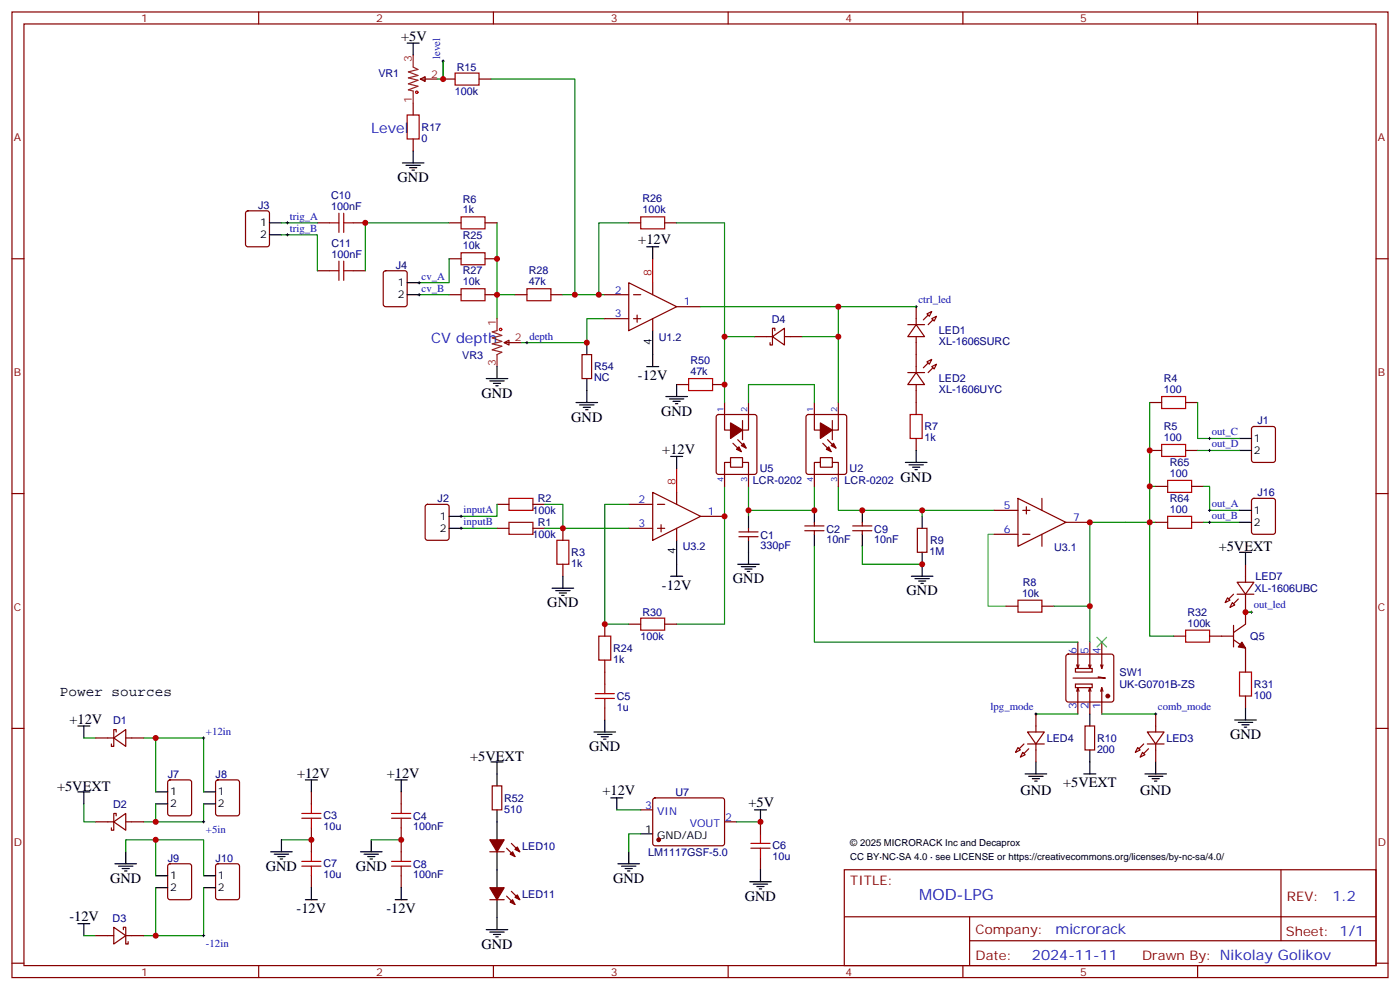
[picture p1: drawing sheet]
<svg xmlns="http://www.w3.org/2000/svg" width="412mm" height="292mm" viewBox="0 0 412 292" stroke-linecap="round" stroke-linejoin="round" font-family="sans-serif">
<g fill="none" stroke="#870000" stroke-width=".35">
<path d="M3.5 3.5h405.4v284.4h-405.4zM7.1 7.1h398.2v277.2h-398.2zM76.2 3.5v3.6M145.3 3.5v3.6M214.5 3.5v3.6M283.6 3.5v3.6M352.8 3.5v3.6M121.7 30.3v3.6M123.8 23.3l1.4-.7v1.4zM123.8 23.3h5M130.5 23.3h3.6M141.1 23.3h3.5"/>
<path d="M121.7 40.9v3.5M3.5 76.2h3.6M72.6 62.3l.4-.2h5.7l.6 .4 .1 9.5-.5 .6-5.9 .1-.6-.5-.1-9.4zM93.5 65.6h3.5M93.5 79.7h3.5M104.1 65.6h3.5M104.1 79.7h3.5M113.1 79.9l.5-.2h5.6l.7 .5v9.4l-.4 .7h-5.9l-.7-.5v-9.4zM132.3 76.2h3.5M132.3 65.6h3.5M142.9 76.2h3.5M142.9 65.6h3.5"/>
<path d="M185.2 65.6h3.5M195.8 65.6h3.5M405.3 76.2h3.6M132.3 86.8h3.5M142.9 86.8h3.5M151.7 86.8h3.5M162.3 86.8h3.5M178.2 86.8h7M178.2 93.8h7M185.2 83.3l14.1 7-14.1 7.1zM186.6 86.8h2.1M186.6 93.8h2.1"/>
<path d="M187.7 92.8v2.1M192.3 83.3v3.5M192.3 93.8v3.6M199.3 90.3h7.1M222.2 99.1h5.3M227.5 99.1l3.6-2.4v4.9zM228.2 97.4v-.7h-.7v4.9h-.7v-.7M231.1 99.1h5.3M267.4 95.6h4.9M269.9 95.6l2.4 3.5h-4.9zM269.9 90.3v5.3M269.9 99.1v10.6"/>
<path d="M273 92.4l1.5-.7-.7 1.4zM274.5 93.8l1.4-.7-.7 1.4zM148.5 100.9l1.4-.7v1.4zM148.5 100.9h5M171.4 104.4h2.9v7.1h-2.9zM199.3 113.2h3.5M209.9 113.2h3.5M213.4 118.5v8.1h7.1v-8.1M239.9 118.5v8.1h7v-8.1M267.4 109.7h4.9M269.9 109.7l2.4 3.5h-4.9zM269.9 113.2v8.9"/>
<path d="M273 106.5l1.5-.7-.7 1.4zM274.5 107.9l1.4-.7-.7 1.5zM338.7 118.5h3.5M349.2 118.5h3.6M211.2 122.3l.5-.2h10.5l.7 .4 .1 16.5-.5 .6-10.8 .1-.7-.5v-16.4zM215.2 136.2v1.4h3.5v-2.8h-3.5v1.4h-1.8v7M215.9 130.5l2.5 2.5M217.3 129.5l2.5 2.4M218.7 136.2h1.8v7M218.7 123.8v5.7M237.7 122.3l.4-.2h10.6l.7 .4v16.5l-.4 .6-10.9 .1-.6-.5-.1-16.4zM241.7 136.2v1.4h3.5v-2.8h-3.5v1.4h-1.8v7"/>
<path d="M242.4 130.5l2.4 2.5M243.8 129.5l2.4 2.4M245.2 136.2h1.7v7M245.2 123.8v5.7M269.9 129.1v3.5M338.7 132.6h3.5M349.2 132.6h3.6M368.9 125.8l.5-.2h5.6l.7 .4v9.5l-.5 .6-5.8 .1-.7-.5v-9.4zM3.5 145.3h3.6M125.5 148.7l.4-.2h5.7l.6 .5 .1 9.4-.5 .6-5.9 .1-.6-.5-.1-9.4zM146.4 155.6h3.5M146.4 148.5h3.5"/>
<path d="M157 155.6h3.5M157 148.5h3.5M165.8 155.6v3.5M185.2 155.6h7.1M185.2 148.5h7.1M192.3 145l14.1 7-14.1 7.1zM193.7 155.6h2.1M193.7 148.5h2.1M194.7 154.5v2.1M199.3 145v3.5M199.3 155.6v3.5M206.4 152h7"/>
<path d="M217.7 158h5.6M217.7 156.6h5.6M220.5 155.6v1M220.5 158v1.1M237.1 156.3h5.6M237.1 154.9h5.6M239.9 153.8v1.1M239.9 156.3v1M251.2 156.3h5.6M251.2 154.9h5.6M254 153.8v1.1M254 156.3v1"/>
<path d="M270.2 155.6h2.8v7h-2.8zM292.8 157.3h7.1M292.8 150.3h7.1M299.9 146.8l14.1 7-14.1 7.1zM301.3 157.3h2.1M301.3 150.3h2.1M302.3 149.2v2.1M306.9 146.8v3.5M306.9 157.3v3.6M314 153.8h7M340.4 143.2h3.6M340.4 153.8h3.6"/>
<path d="M351 143.2h3.5M351 153.8h3.5M368.9 147l.5-.2h5.6l.7 .4v9.4l-.5 .7h-5.8l-.7-.4v-9.4zM405.3 145.3h3.6M165.8 166.2v3.5M296.3 178.5h3.6M306.9 178.5h3.5M361.6 176l.7 .7-1.4 .7zM363 177.4l.7 .8-1.4 .7zM364.4 171.4h5l-2.5 3.6zM364.4 175h5M366.9 166.2v5.2"/>
<path d="M366.9 175v8.8l-3.5 2.5M178.2 183.8v3.5M178.2 194.4v7M185.2 183.8h3.5M195.8 183.8h3.5M314.2 192.8l.5-.2h12.7l.5 .2 .2 .5v12.7l-.3 .5-.4 .2h-12.7l-.5-.2-.2-.5v-12.7zM316.8 196.8h4.9v1.1h-4.9zM317.5 189.1v7.7l-.4-1M317.9 195.8l-.4 1M321 189.1v7.7l-.3-1M321.4 195.8l-.4 1M323.5 199.3l2.1 .4h-9.5"/>
<path d="M324.6 189.1v7.7l-.4-1M324.9 195.8l-.3 1M345.7 187.3h3.5M356.3 187.3h7.1M363.4 188.4l3.5 2.5v7M363.4 184.1v6.4M3.5 214.5h3.6M28.2 217.3h5.3M33.5 217.3l3.5-2.5v5zM34.2 215.5v-.7h-.7v5h-.7v-.7M37 217.3h5.3M178.2 208.5v3.5"/>
<path d="M302.7 215.5h4.9l-2.4 3.6zM302.7 219.1h4.9M305.2 210.3v5.2M305.2 219.1v5.3M316.8 201.4h4.9v1.1h-4.9zM317.1 203.6l.4-1.1v7.8M317.5 202.5l.4 1.1M319.6 213.8h2.8v7h-2.8zM320.7 203.6l.3-1.1v7.8M321 202.5l.4 1.1M324.2 203.6l.4-1.1v7.8M324.6 202.5l.3 1.1"/>
<path d="M338 215.5h4.9l-2.5 3.6zM338 219.1h4.9M340.4 210.3v5.2M340.4 219.1v5.3M366.9 205v3.5M405.3 214.5h3.6M49.6 229.9l.5-.2h5.6l.7 .4v9.4l-.4 .7h-5.9l-.7-.4v-9.4zM63.7 229.9l.5-.2h5.6l.7 .4 .1 9.4-.5 .7h-5.9l-.6-.4-.1-9.4zM91.7 233.2v3.5M118.2 233.2v3.5M145 231.4h2.8v7.1h-2.8zM188.7 238.5h3.6"/>
<path d="M192.5 235.2l.5-.2h20l.4 .7v12.9l-.7 .5-20-.1-.4-.6v-12.7zM299.9 220.1l.7 .7-1.4 .7zM301.3 221.5l.7 .8-1.4 .7zM335.1 220.1l.7 .7-1.4 .7zM336.5 221.5l.8 .8-1.5 .7zM28.2 242h5.3M33.5 242l3.5-2.5v5zM34.2 240.2v-.7h-.7v5h-.7v-.7M37 242h5.3M49.6 254.6l.5-.2h5.6l.7 .4v9.4l-.4 .7h-5.9l-.7-.4v-9.4zM63.7 254.6l.5-.2h5.6l.7 .4 .1 9.4-.5 .7h-5.9l-.6-.4-.1-9.4zM91.7 243.8v7"/>
<path d="M91.7 257.9v3.5M118.2 243.8v7M118.2 257.9v3.5M144.3 250.8h4.2M149.2 249.8l2.5 2.4M150.6 248.4l2.5 2.4M213.4 242h3.6M224 242v3.5M224 252.6v3.5M248.7 256.1h156.6v28.2h-156.6zM377.3 256.1v20.9M28.2 275.5h5.3"/>
<path d="M33.5 273.1l3.5 2.4-3.5 2.5zM36.3 273.8v-.7h.7v4.9h.7v-.7M37 275.5h5.3M144.3 264.9h4.2M149.2 263.9l2.5 2.4M150.6 262.5l2.5 2.4M248.7 270h156.5M285.6 277h119.6M285.6 270v14.1M3.5 283.6h3.6M76.2 284.3v3.6M145.3 284.3v3.6"/>
<path d="M214.5 284.3v3.6M283.6 284.3v3.6M352.8 284.3v3.6M405.3 283.6h3.6"/>
</g>
<path d="M292.8 157.3h-1.8v21.2h5.3" fill="none" stroke="#4aa64a" stroke-width=".35"/>
<g fill="none" stroke="#000" stroke-width=".35">
<path d="M119.9 12.7h3.6M121.7 12.7v3.5M118.5 48h6.4M119.6 48.7h4.2M120.6 49.4h2.2M121.4 50.1h.7M121.7 44.4v3.6M79.4 65.6h3.5M79.4 69.1h3.5M190.5 72.7h3.5M192.3 72.7v3.5M119.9 83.3h3.6"/>
<path d="M119.9 86.8h3.6M192.3 97.4v10.5M143.2 111.5h6.4M144.3 112.2h4.2M145.3 112.9h2.2M146 113.6h.8M146.4 107.9v3.6M169.7 118.5h6.3M170.7 119.2h4.3M171.8 119.9h2.1M172.9 100.9v3.5M172.9 111.5v7"/>
<path d="M190.5 107.9h3.5M196.1 116.8h6.4M197.2 117.5h4.2M198.3 118.2h2.1M199 118.9h.7M199.3 113.2v3.6M172.5 120.6h.7M197.6 134.4h3.5M199.3 134.4v3.5M266.7 136.2h6.3M267.8 136.9h4.2M268.8 137.6h2.1"/>
<path d="M269.5 138.3h.7M269.9 132.6v3.6M365.1 129.1h3.6M365.1 132.6h3.6M132.3 152h3.5M132.3 155.6h3.5M199.3 159.1v10.6M220.5 152v3.6M220.5 159.1v7.1M239.9 150.3v3.5M239.9 157.3v3.6M254 150.3v3.5"/>
<path d="M254 157.3v3.6M271.6 152v3.6M365.1 150.3h3.6M365.1 153.8h3.6M162.6 173.2h6.4M163.7 173.9h4.2M164.7 174.6h2.2M165.5 175.3h.7M165.8 169.7v3.5M197.6 169.7h3.5M217.3 166.2h6.4M218.4 166.9h4.2"/>
<path d="M219.4 167.6h2.1M220.1 168.3h.7M268.5 169.7h6.3M269.5 170.4h4.3M270.6 171.1h2.1M271.3 171.8h.7M271.6 162.6v7.1M365.1 162.6h3.6M366.9 162.6v3.6M22.9 213.8h3.6M24.7 213.8v3.5M175 215.5h6.3"/>
<path d="M176 216.3h4.3M177.1 217h2.1M177.8 217.7h.7M178.2 212v3.5M321 210.3v3.5M363.7 212h6.4M364.8 212.7h4.2M365.8 213.4h2.1M366.5 214.1h.7M366.9 208.5v3.5M22.9 233.2h3.6M24.7 233.2v3.5"/>
<path d="M45.9 233.2h3.5M45.9 236.7h3.5M60 233.2h3.5M60 236.7h3.5M90 229.7h3.5M91.7 229.7v3.5M116.4 229.7h3.5M118.2 229.7v3.5M144.6 224.4h3.6M146.4 224.4v7M146.4 238.5v8.8M179.9 235h3.5"/>
<path d="M181.7 235v3.5M222.2 238.5h3.6M224 238.5v3.5M302 227.9h6.3M303 228.6h4.3M304.1 229.3h2.1M304.8 230h.7M305.2 224.4v3.5M319.3 227.9h3.5M321 220.8v7.1M337.3 227.9h6.3M338.3 228.6h4.2"/>
<path d="M339.4 229.3h2.1M340.1 230h.7M340.4 224.4v3.5M33.9 254.4h6.3M34.9 255.1h4.3M36 255.8h2.1M36.7 256.5h.7M37 250.8v3.6M45.9 257.9h3.5M60 257.9h3.5M79.7 250.8h6.4M80.8 251.5h4.2"/>
<path d="M81.8 252.2h2.2M82.5 252.9h.8M82.9 247.3v3.5M106.2 250.8h6.3M107.2 251.5h4.3M108.3 252.2h2.1M109 252.9h.7M109.4 247.3v3.5M146.4 250.8v10.6M182 254.4h6.4M183.1 255.1h4.2M184.1 255.8h2.2"/>
<path d="M184.9 256.5h.7M185.2 250.8v3.6M188.7 245.5h3.6M220.8 259.6h6.4M224 256.1v3.5M22.9 272h3.6M24.7 272v3.5M45.9 261.4h3.5M60 261.4h3.5M90 264.9h3.5M91.7 261.4v3.5M116.4 264.9h3.5"/>
<path d="M118.2 261.4v3.5M143.2 273.8h6.4M144.3 274.5h4.2M145.3 275.2h2.2M146 275.9h.8M146.4 264.9v8.9M221.9 260.4h4.2M223 261.1h2.1M223.7 261.8h.7"/>
</g>
<g fill="#870000" stroke="#870000" stroke-width=".35">
<path d="M144.3 261.4h4.2l-2.1 3.5z"/>
<path d="M150.3 265.6l.7-.7 .7 1.4z"/>
<path d="M152.4 263.5l.7 1.4-1.4-.7z"/>
<path d="M144.3 247.3h4.2l-2.1 3.5z"/>
<path d="M151 250.8l.7 1.4-1.4-.7z"/>
<path d="M151.7 250.1l.7-.7 .7 1.4z"/>
<path d="M364.8 176.4l-1.4 1.4z"/>
<path d="M363.4 175l-1.5 1.4z"/>
<path d="M365.8 189.1l1.1 1.8-2.1-.4z"/>
<path d="M336.9 219.1l-1.4 1.4z"/>
<path d="M338.3 220.5l-1.4 1.4z"/>
<path d="M301.6 219.1l-1.4 1.4z"/>
<path d="M303 220.5l-1.4 1.4z"/>
<path d="M272 94.2l1.4-1.4z"/>
<path d="M274.8 94.2l-1.4 1.4z"/>
<path d="M218.4 131.2l.7-.7 .7 1.4z"/>
<path d="M217.7 131.6l.7 1.4-1.4-.7z"/>
<path d="M215.2 124.5l3.5 2.1-3.5 2.5z"/>
<path d="M245.5 130.5l.7 1.4-1.4-.7z"/>
<path d="M244.1 131.6l.7 1.4-1.4-.7z"/>
<path d="M241.7 124.5l3.5 2.1-3.5 2.5z"/>
<path d="M272 108.3l1.4-1.4z"/>
<path d="M274.8 108.3l-1.4 1.4z"/>
<circle cx="326.3" cy="205" r=".53"/>
<circle cx="194" cy="247.3" r=".53"/>
</g>
<g fill="none" stroke="#008700" stroke-width=".35">
<path d="M128.8 23.3h1.7v-5.3v5.3M144.6 23.3h24.7v63.5h8.9M82.9 69.1h10.6v10.6M82.9 65.6h10.6M132.3 76.2v7.1h-8.8M132.3 65.6h-24.7v14.1M146.4 65.6v21.2M185.2 65.6h-8.8v21.2M199.3 65.6h14.1v33.5h8.8M123.5 86.8h8.8M151.7 86.8h-5.3v7M165.8 86.8h3.5"/>
<path d="M178.2 93.8h-5.3v7.1h-19.4M206.4 90.3h40.5v28.2M213.4 99.1v19.4M236.4 99.1h10.5M246.9 90.3h23M220.5 118.5v-5.3h19.4v5.3M338.7 118.5v24.7M352.8 118.5v10.6h12.3M352.8 132.6h12.3M135.8 155.6h10.6M146.4 148.5v3.5h-10.6M160.5 148.5h5.3v7.1h-5.3"/>
<path d="M165.8 155.6h19.4M185.2 148.5h-7v35.3h7M213.4 143.2v40.6h-14.1M220.5 143.2v8.8M239.9 143.2v7.1h-19.4M246.9 143.2v7.1h45.9M271.6 150.3v1.7M340.4 143.2h-1.7v10.6h1.7M354.5 143.2h1.8v7.1h8.8M354.5 153.8h10.6M239.9 160.9v28.2h77.6M254 160.9v5.3h17.6"/>
<path d="M310.4 178.5h10.6v-24.7h17.7v33.5h7M321 178.5v10.6M366.9 180.3h1.8M24.7 217.3h3.5M42.3 217.3h17.7v15.9M45.9 217.3v15.9M305.2 210.3h12.3M324.6 210.3h15.8M24.7 236.7v5.3h3.5M45.9 236.7v5.3M60 236.7v5.3h-17.7M181.7 238.5h7"/>
<path d="M37 250.8v-3.5h23v10.6M45.9 247.3v10.6M82.9 247.3h8.8M109.4 247.3h8.8M188.7 245.5h-3.5v5.3M217 242h7M24.7 275.5h3.5M45.9 261.4v14.1M60 261.4v14.1h-17.7"/>
</g>
<g fill="none" stroke="#a10000" stroke-width=".35">
<path d="M119.9 33.9h3.6v7h-3.6zM134.1 21.5h7v3.5h-7zM97 65.6h2.8M97 79.7h2.8M99.8 62.8v5.6M99.8 76.9v5.6M101.2 62.8v5.6M101.2 76.9v5.6M101.2 65.6h2.9M101.2 79.7h2.9M135.8 74.4h7.1v3.6h-7.1zM135.8 63.9h7.1v3.5h-7.1z"/>
<path d="M188.7 63.9h7.1v3.5h-7.1zM135.8 85h7.1v3.5h-7.1zM155.2 85h7.1v3.5h-7.1zM202.8 111.5h7.1v3.5h-7.1zM342.2 116.8h7v3.5h-7zM268.1 122.1h3.5v7h-3.5zM342.2 130.9h7v3.5h-7zM149.9 153.8h7.1v3.5h-7.1zM149.9 146.8h7.1v3.5h-7.1zM164 159.1h3.6v7.1h-3.6zM344 141.5h7v3.5h-7zM344 152h7v3.6h-7z"/>
<path d="M299.9 176.7h7v3.6h-7zM176.4 187.3h3.5v7.1h-3.5zM188.7 182h7.1v3.6h-7.1zM349.2 185.6h7.1v3.5h-7.1zM365.1 197.9h3.6v7.1h-3.6zM175.3 204.3h5.7M175.3 205.7h5.7M178.2 201.4v2.9M178.2 205.7v2.8M88.9 239.5h5.6M91.7 236.7v2.8M115.4 239.5h5.6"/>
<path d="M118.2 236.7v2.8M88.9 255.1h5.6M88.9 253.6h5.6M88.9 240.9h5.6M91.7 240.9v2.9M91.7 250.8v2.8M91.7 255.1v2.8M115.4 255.1h5.6M115.4 253.6h5.6M115.4 240.9h5.6M118.2 240.9v2.9M118.2 250.8v2.8"/>
<path d="M118.2 255.1v2.8M221.2 249.8h5.6M221.2 248.4h5.6M224 245.5v2.9M224 249.8v2.8"/>
<circle cx="122.8" cy="27.2" r=".35"/>
<circle cx="147.5" cy="97" r=".35"/>
</g>
<path d="M323.1 187.7l2.9 2.8M326 187.7l-2.9 2.8" fill="none" stroke="#3c3" stroke-width=".35"/>
<path d="M121.7 16.2v3.6l1.4 .7-2.8 .7 2.8 1-2.8 .7 2.8 .7-2.8 1.1 2.8 .7-2.8 1.1 1.4 .3v3.5M146.4 93.8v3.6l-1.4 .3 2.8 1.1-2.8 .7 2.8 1-2.8 .7 2.8 .8-2.8 1 2.8 .7-1.4 .7v3.5" fill="none" stroke="#8c2424" stroke-width=".35"/>
<path d="M192.3 76.2v7.1M199.3 137.9v7.1" fill="none" stroke="#f00" stroke-width=".35"/>
<g fill="none" stroke="#000" stroke-width=".29">
<path d="M130.2 18h.7M130.5 17.6v.7M84.3 65.6h.7M84.3 69.1h.7M84.7 65.3v.7M84.7 68.8v.7M123.1 83.3h.7M123.1 86.8h.7M123.5 82.9v.7M123.5 86.4v.7M269.5 90.3h.7M269.9 90v.7"/>
<path d="M154.9 100.9h.7M155.2 100.5v.7M356 129.1h.7M356 132.6h.7M356.3 128.8v.7M356.3 132.3v.7M135.5 155.6h.7M135.5 152h.7M135.8 151.7v.7M135.8 155.2v.7M356 150.3h.7M356 153.8h.7"/>
<path d="M356.3 149.9v.7M356.3 153.5v.7M368.7 179.9v.7M368.3 180.3h.7M59.6 217.3h.7M60 217v.7M304.8 210.3h.7M305.2 209.9v.7M340.1 210.3h.7M340.4 209.9v.7M59.6 242h.7M60 241.7v.7"/>
<path d="M59.6 275.5h.7M60 275.2v.7"/>
</g>
<g fill="#c00">
<circle cx="220.5" cy="150.3" r=".88"/>
<circle cx="321" cy="178.5" r=".88"/>
<circle cx="45.9" cy="242" r=".88"/>
<circle cx="45.9" cy="217.3" r=".88"/>
<circle cx="45.9" cy="247.3" r=".88"/>
<circle cx="45.9" cy="275.5" r=".88"/>
<circle cx="118.2" cy="247.3" r=".88"/>
<circle cx="91.7" cy="247.3" r=".88"/>
<circle cx="224" cy="242" r=".88"/>
<circle cx="338.7" cy="153.8" r=".88"/>
<circle cx="169.3" cy="86.8" r=".88"/>
<circle cx="176.4" cy="86.8" r=".88"/>
<circle cx="172.9" cy="100.9" r=".88"/>
<circle cx="146.4" cy="86.8" r=".88"/>
<circle cx="271.6" cy="166.2" r=".88"/>
<circle cx="239.9" cy="150.3" r=".88"/>
<circle cx="165.8" cy="155.6" r=".88"/>
<circle cx="321" cy="153.8" r=".88"/>
<circle cx="130.5" cy="23.3" r=".88"/>
<circle cx="366.9" cy="180.3" r=".88"/>
<circle cx="338.7" cy="143.2" r=".88"/>
<circle cx="338.7" cy="132.6" r=".88"/>
<circle cx="213.4" cy="99.1" r=".88"/>
<circle cx="213.4" cy="113.2" r=".88"/>
<circle cx="246.9" cy="99.1" r=".88"/>
<circle cx="146.4" cy="76.2" r=".88"/>
<circle cx="107.6" cy="65.6" r=".88"/>
<circle cx="246.9" cy="90.3" r=".88"/>
<circle cx="213.4" cy="152" r=".88"/>
<circle cx="178.2" cy="183.8" r=".88"/>
<circle cx="254" cy="150.3" r=".88"/>
<circle cx="271.6" cy="150.3" r=".88"/>
</g>
<text font-size="4.6" fill="#00f" x="270.8" y="265.1">MOD-LPG</text>
<g font-size="4.2">
<text x="118.2" y="12">+5V</text>
<text x="117.1" y="53.6">GND</text>
<text x="188" y="72">+12V</text>
<text x="187.9" y="111.9">-12V</text>
<text x="141.8" y="117.1">GND</text>
<text x="168.3" y="124.2">GND</text>
<text x="194.7" y="122.4">GND</text>
<text x="195.1" y="133.7">+12V</text>
<text x="265.3" y="141.8">GND</text>
<text x="359" y="162.3">+5VEXT</text>
<text x="195" y="173.6">-12V</text>
<text x="215.9" y="171.8">GND</text>
<text x="161.2" y="178.9">GND</text>
<text x="267.1" y="175.3">GND</text>
<text x="17.6" y="205">Power sources</text>
<text x="20.5" y="213.1">+12V</text>
<text x="173.6" y="221.2">GND</text>
<text x="362.3" y="217.7">GND</text>
<text x="138.5" y="224">+5VEXT</text>
<text x="16.8" y="232.9">+5VEXT</text>
<text x="87.5" y="229">+12V</text>
<text x="113.9" y="229">+12V</text>
<text x="300.6" y="234">GND</text>
<text x="313.1" y="231.8">+5VEXT</text>
<text x="335.8" y="234">GND</text>
<text x="177.4" y="234.2">+12V</text>
<text x="220.5" y="237.8">+5V</text>
<text x="78.3" y="256.5">GND</text>
<text x="104.8" y="256.5">GND</text>
<text x="32.5" y="260">GND</text>
<text x="180.6" y="260">GND</text>
<text x="87.4" y="268.9">-12V</text>
<text x="113.8" y="268.9">-12V</text>
<text x="219.4" y="265.3">GND</text>
<text x="20.5" y="271.3">-12V</text>
<text x="141.8" y="279.4">GND</text>
</g>
<g font-size="4.2" fill="#00f">
<text x="109.4" y="39.2">Level</text>
<text x="127" y="100.9">CV depth</text>
<text x="392.5" y="265.4">1.2</text>
<text x="310.9" y="274.9">microrack</text>
<text x="304" y="282.7">2024-11-11</text>
</g>
<g font-size="3.9" fill="#800">
<text x="250.5" y="260.7">TITLE:</text>
<text x="379.1" y="265.4">REV:</text>
<text x="287.4" y="274.9">Company:</text>
<text x="378.7" y="275.5">Sheet: 1/1</text>
<text x="287.4" y="282.6">Date:</text>
<text x="336.4" y="282.7">Draw</text>
<text x="346.6" y="282.7">n By: Nikolay Golikov</text>
</g>
<g font-size="3.2" fill="#800">
<text x="41.6" y="6.5">1</text>
<text x="110.8" y="6.5">2</text>
<text x="179.9" y="6.5">3</text>
<text x="249.1" y="6.5">4</text>
<text x="318.2" y="6.5">5</text>
<text x="4.1" y="41.6">A</text>
<text x="405.9" y="41.6">A</text>
<text x="4.1" y="110.8">B</text>
<text x="405.9" y="110.8">B</text>
<text x="4.1" y="179.9">C</text>
<text x="405.9" y="179.9">C</text>
<text x="4.1" y="249.1">D</text>
<text x="405.9" y="249.1">D</text>
<text x="41.6" y="287.3">1</text>
<text x="110.8" y="287.3">2</text>
<text x="179.9" y="287.3">3</text>
<text x="249.1" y="287.3">4</text>
<text x="318.2" y="287.3">5</text>
</g>
<g font-size="3.2" fill="#00f">
<text x="129.6" y="17.3" transform="rotate(-90 129.6 17.3)">level</text>
<text x="85.4" y="64.7">trig_A</text>
<text x="85.4" y="68.3">trig_B</text>
<text x="124.2" y="82.4">cv_A</text>
<text x="124.2" y="85.9">cv_B</text>
<text x="181.1" y="86.4">2</text>
<text x="201.4" y="90">1</text>
<text x="270.5" y="89.2">ctrl_led</text>
<text x="181.1" y="93.5">3</text>
<text x="357" y="128">out_C</text>
<text x="357" y="131.5">out_D</text>
<text x="188.1" y="148.2">2</text>
<text x="295.7" y="149.9">5</text>
<text x="357" y="149.2">out_A</text>
<text x="136.5" y="151.2">inputA</text>
<text x="136.6" y="154.7">inputB</text>
<text x="188.1" y="155.2">3</text>
<text x="208.5" y="151.7">1</text>
<text x="316.1" y="153.5">7</text>
<text x="357" y="152.7">out_B</text>
<text x="295.7" y="157">6</text>
<text x="369.3" y="179.1">out_led</text>
<text x="317.1" y="192.6" transform="rotate(-90 317.1 192.6)">6</text>
<text x="320.7" y="192.6" transform="rotate(-90 320.7 192.6)">5</text>
<text x="324.2" y="192.6" transform="rotate(-90 324.2 192.6)">4</text>
<text x="291.8" y="209.1">lpg_mode</text>
<text x="317.1" y="208.7" transform="rotate(-90 317.1 208.7)">3</text>
<text x="320.7" y="208.7" transform="rotate(-90 320.7 208.7)">2</text>
<text x="324.2" y="208.7" transform="rotate(-90 324.2 208.7)">1</text>
<text x="341.1" y="209.1">comb_mode</text>
<text x="60.7" y="216.4">+12in</text>
<text x="190.1" y="238.1">3</text>
<text x="193.6" y="239.9">VIN</text>
<text x="60.7" y="245.4">+5in</text>
<text x="203.2" y="243.4">VOUT</text>
<text x="213.6" y="241.7">2</text>
<text x="60.7" y="278.9">-12in</text>
</g>
<g font-size="3.2" fill="#000080">
<text x="111.5" y="22.7">VR1</text>
<text x="134.6" y="20.9">R15</text>
<text x="134" y="27.9">100k</text>
<text x="124.2" y="41.7">0</text>
<text x="124.2" y="38.5">R17</text>
<text x="97.5" y="58.6">C10</text>
<text x="136.3" y="59.9">R6</text>
<text x="189.2" y="59.6">R26</text>
<text x="76" y="61.5">J3</text>
<text x="97.5" y="61.7">100nF</text>
<text x="136.3" y="62.8">1k</text>
<text x="189.2" y="62.8">100k</text>
<text x="136.3" y="70.4">R25</text>
<text x="97.6" y="75.8">100nF</text>
<text x="97.6" y="72.7">C11</text>
<text x="136.3" y="73.4">10k</text>
<text x="116.6" y="79.1">J4</text>
<text x="136.3" y="84">10k</text>
<text x="136.3" y="80.8">R27</text>
<text x="155.7" y="84">47k</text>
<text x="155.7" y="80.8">R28</text>
<text x="227.4" y="95">D4</text>
<text x="194.1" y="100.3">U1.2</text>
<text x="276.6" y="101.7">XL-1606SURC</text>
<text x="276.6" y="98.5">LED1</text>
<text x="136.1" y="105.6">VR3</text>
<text x="203.4" y="107.2">R50</text>
<text x="175" y="112.3">NC</text>
<text x="175" y="109.1">R54</text>
<text x="203.4" y="110.4">47k</text>
<text x="276.6" y="112.6">LED2</text>
<text x="342.8" y="112.5">R4</text>
<text x="276.6" y="115.8">XL-1606UYC</text>
<text x="342.8" y="115.7">100</text>
<text x="370.4" y="125">J1</text>
<text x="272.3" y="129.9">1k</text>
<text x="272.3" y="126.7">R7</text>
<text x="342.8" y="129.8">100</text>
<text x="342.8" y="126.6">R5</text>
<text x="344.6" y="137.2">R65</text>
<text x="221.8" y="142.6">LCR-0202</text>
<text x="223.8" y="139.1">U5</text>
<text x="248.8" y="142.6">LCR-0202</text>
<text x="250.3" y="139.1">U2</text>
<text x="344.6" y="140.4">100</text>
<text x="128.9" y="147.9">J2</text>
<text x="158.4" y="147.9">R2</text>
<text x="344.6" y="147.8">R64</text>
<text x="370.4" y="146.1">J16</text>
<text x="156.9" y="151.4">100k</text>
<text x="158.4" y="155">R1</text>
<text x="344.6" y="151">100</text>
<text x="156.9" y="158.5">100k</text>
<text x="224" y="161.8">330pF</text>
<text x="224" y="158.6">C1</text>
<text x="243.4" y="160">10nF</text>
<text x="243.4" y="156.9">C2</text>
<text x="257.5" y="160">10nF</text>
<text x="257.5" y="156.9">C9</text>
<text x="274" y="160.3">R9</text>
<text x="168.3" y="167">1k</text>
<text x="168.3" y="163.8">R3</text>
<text x="201.1" y="162">U3.2</text>
<text x="273.8" y="163.5">1M</text>
<text x="310.5" y="162.2">U3.1</text>
<text x="301.3" y="172.5">R8</text>
<text x="369.8" y="170.8">LED7</text>
<text x="301" y="175.7">10k</text>
<text x="369.5" y="174.3">XL-1606UBC</text>
<text x="189.2" y="181.4">R30</text>
<text x="349.8" y="184.5">100k</text>
<text x="349.8" y="181.3">R32</text>
<text x="180.6" y="192">R24</text>
<text x="188.7" y="188.5">100k</text>
<text x="368.3" y="188.5">Q5</text>
<text x="180.6" y="195.2">1k</text>
<text x="329.8" y="202.6">UK-G0701B-ZS</text>
<text x="329.8" y="199.1">SW1</text>
<text x="369.4" y="202.6">R31</text>
<text x="181.7" y="209.3">1u</text>
<text x="181.7" y="206.1">C5</text>
<text x="369.4" y="205.8">100</text>
<text x="33.3" y="213.2">D1</text>
<text x="308.3" y="218.4">LED4</text>
<text x="323.1" y="221.7">200</text>
<text x="323.1" y="218.4">R10</text>
<text x="343.6" y="218.4">LED3</text>
<text x="49.4" y="229.1">J7</text>
<text x="63.5" y="229.1">J8</text>
<text x="33.3" y="237.8">D2</text>
<text x="148.5" y="239.3">510</text>
<text x="148.5" y="236.1">R52</text>
<text x="199" y="234.3">U7</text>
<text x="95.2" y="244.5">10u</text>
<text x="95.2" y="241.3">C3</text>
<text x="121.7" y="244.4">100nF</text>
<text x="121.7" y="241.4">C4</text>
<text x="153.8" y="250.2">LED10</text>
<text x="190.9" y="252">LM1117GSF-5.0</text>
<text x="227.5" y="250.1">C6</text>
<text x="49.4" y="253.8">J9</text>
<text x="63.5" y="253.8">J10</text>
<text x="95.2" y="255.4">C7</text>
<text x="121.7" y="255.5">C8</text>
<text x="227.5" y="253.3">10u</text>
<text x="95.2" y="258.6">10u</text>
<text x="121.7" y="258.5">100nF</text>
<text x="153.8" y="264.3">LED11</text>
<text x="33.2" y="271.4">D3</text>
</g>
<g font-size="3.2" fill="#8d2323">
<text x="121.4" y="18.3" transform="rotate(-90 121.4 18.3)">3</text>
<text x="127" y="22.9">2</text>
<text x="121.4" y="30.2" transform="rotate(-90 121.4 30.2)">1</text>
<text x="146" y="96" transform="rotate(-90 146 96)">1</text>
<text x="151.7" y="100.5">2 depth</text>
<text x="146" y="107.8" transform="rotate(-90 146 107.8)">3</text>
</g>
<g font-size="3.2">
<text x="76.7" y="66.7">1</text>
<text x="76.7" y="70.2">2</text>
<text x="117.2" y="84.3">1</text>
<text x="117.2" y="87.8">2</text>
<text x="191.9" y="101.5" transform="rotate(-90 191.9 101.5)">4</text>
<text x="369.4" y="130.2">1</text>
<text x="369.4" y="133.7">2</text>
<text x="129.6" y="153.1">1</text>
<text x="369.4" y="151.3">1</text>
<text x="369.4" y="154.9">2</text>
<text x="129.6" y="156.6">2</text>
<text x="199" y="163.2" transform="rotate(-90 199 163.2)">4</text>
<text x="50.1" y="234.2">1</text>
<text x="50.1" y="237.8">2</text>
<text x="64.2" y="234.2">1</text>
<text x="64.2" y="237.8">2</text>
<text x="190.1" y="245.2">1</text>
<text x="193.6" y="246.9">GND/ADJ</text>
<text x="50.1" y="258.9">1</text>
<text x="50.1" y="262.5">2</text>
<text x="64.2" y="258.9">1</text>
<text x="64.2" y="262.5">2</text>
</g>
<g font-size="3.2" fill="#f00">
<text x="191.9" y="81.1" transform="rotate(-90 191.9 81.1)">8</text>
<text x="199" y="142.9" transform="rotate(-90 199 142.9)">8</text>
</g>
<g font-size="2.8">
<text x="250.5" y="249">© 2025 MICRORACK Inc and Decaprox</text>
<text x="250.5" y="253.3">CC BY·NC·SA 4.0 · see LICENSE or https://creativecommons.org/licenses/by-nc-sa/4.0/</text>
</g>
<g font-size="2.5" fill="#00f">
<text x="213.1" y="121.4" transform="rotate(-90 213.1 121.4)">1</text>
<text x="220.1" y="121.4" transform="rotate(-90 220.1 121.4)">2</text>
<text x="239.5" y="121.4" transform="rotate(-90 239.5 121.4)">1</text>
<text x="246.6" y="121.4" transform="rotate(-90 246.6 121.4)">2</text>
<text x="213.1" y="142" transform="rotate(-90 213.1 142)">4</text>
<text x="220.1" y="142" transform="rotate(-90 220.1 142)">3</text>
<text x="239.5" y="142" transform="rotate(-90 239.5 142)">4</text>
<text x="246.6" y="142" transform="rotate(-90 246.6 142)">3</text>
</g>
</svg>
